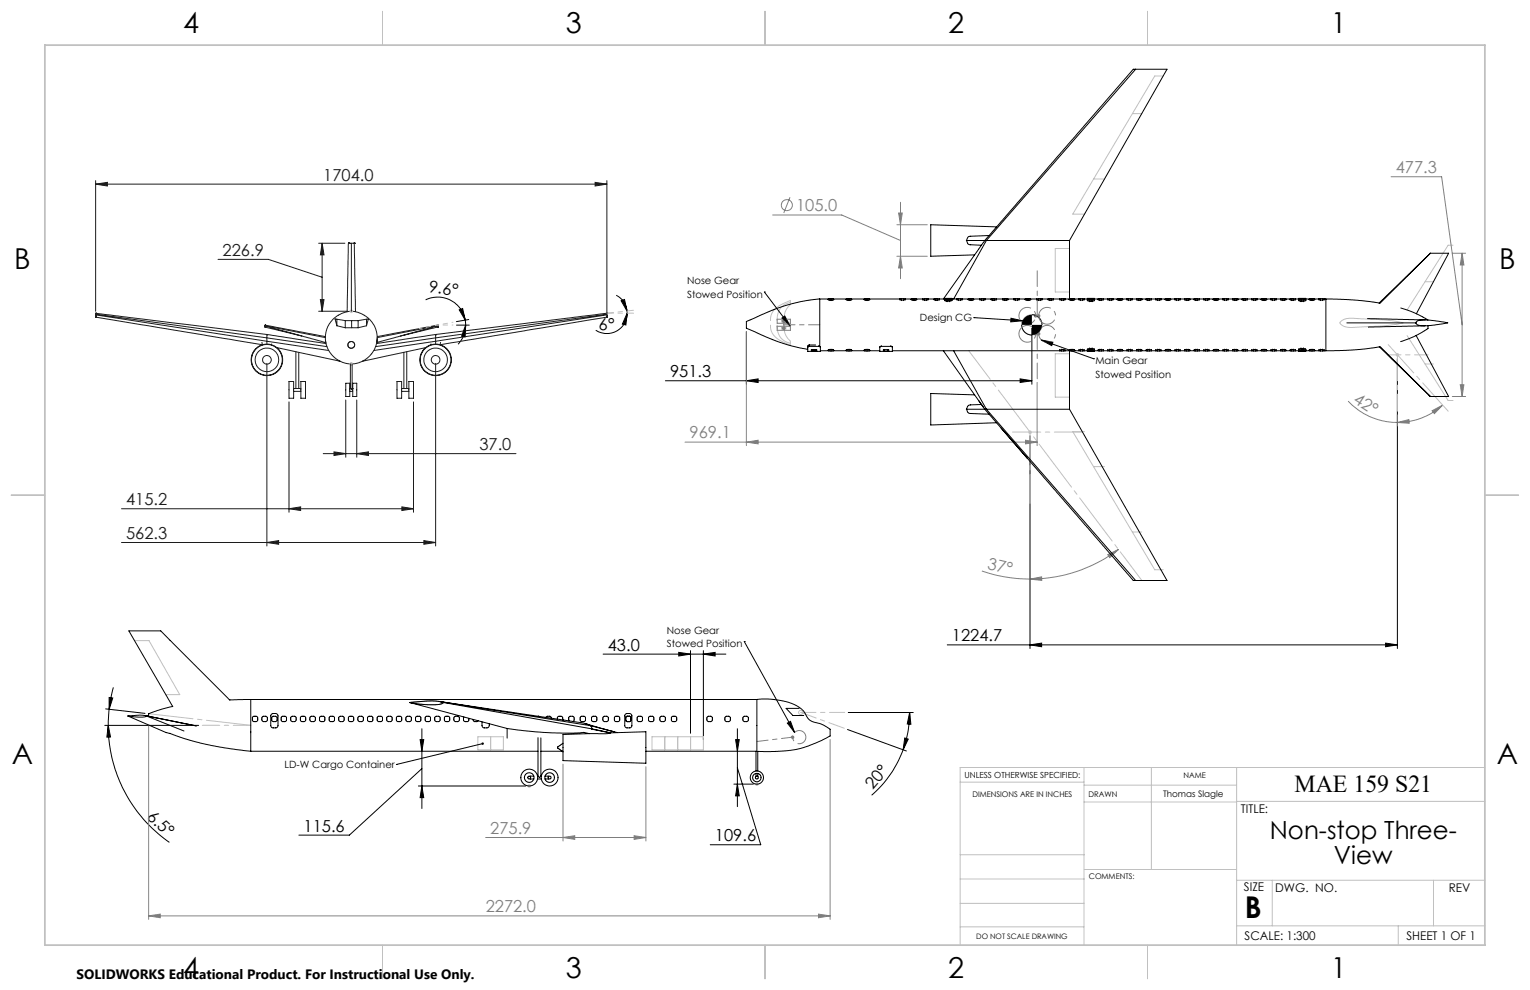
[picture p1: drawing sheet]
<svg xmlns="http://www.w3.org/2000/svg" width="432mm" height="279mm" viewBox="0 0 432 279" stroke-linecap="round" stroke-linejoin="round" font-family="sans-serif">
<g fill="none" stroke="#808080" stroke-width=".28">
<path d="M223 55.7l-1.8 4.4M254.1 57.1v21.6M392.6 49.9h14.3l5.7 41.8M218.1 60.7h19.5l16.5 7.2M253.1 63.4h8.6M253.1 72.3h8.6M253.6 60.1h1l-.5 3.3zM254.1 72.3l.5 3.3h-1zM409.9 71.5h3.7M412.6 71.5v40.4M412.6 71.5l.5 3.3h-1zM210.6 93.6v32.2"/>
<path d="M220.7 92.7h1M220.7 90.7h1M220.8 92.3l.7 .7M220.8 90.3l.7 .8M221.2 90.2v1M221.2 92.2v1M221.5 92.3l-.7 .7M221.5 90.3l-.7 .8M291.8 94.2h1.9M291.8 89.1h1.9M291.9 93.9l.7 .7M291.9 88.8l.7 .7"/>
<path d="M292.3 88.7v.9M292.3 93.7v1M292.6 93.9l-.7 .7M292.6 88.8l-.7 .7M292.8 93.9l.7 .7M292.8 88.8l.7 .7M293.1 88.7v.9M293.1 93.7v1M293.5 93.9l-.7 .7M293.5 88.8l-.7 .7M292.7 107.9v17.9M380.5 113.2a18.9 18.9 0 0 0 13.9 6"/>
<path d="M394.4 119.2l3.2-.8 .1 1.1zM394.4 117.1v3.1M404.2 115.9l2.9-1.6-2.3 2.4zM407.1 114.3a19.1 19.1 0 0 1-12.7 4.9M409.9 111.9h3.7M412.1 108.6h1l-.5 3.3zM193.3 124.8h99.4M210.6 124.8l3.4-.6v1.1zM289.4 124.2l3.3 .6-3.3 .5zM290.7 143.1v21.3M312.6 156.5l3-1.4-2.4 2.3zM315.6 155.1a41.4 41.4 0 0 1-24.9 8.3"/>
<path d="M277.1 161.1l6.3 1.7 3.6 .5 3.7 .1M290.7 163.4l3.3-.6v1zM115.6 198.3a25 25 0 0 1 9.4-.1l.1 .1a2.83 2.83 0 0 1-2.3 .6l-4.8-.2zM41.9 204.8v54.7M158.9 215.7v21.6M182.3 216.4v20.9M223.2 208.1h1M223.3 207.7l.7 .7M223.7 207.5v1.1M224 207.7l-.7 .7M234.3 208.7v50.8M137.1 236.4h45.2"/>
<path d="M158.9 236.4l3.3-.5v1zM179 235.9l3.3 .5-3.3 .5zM41.9 258.5l3.3-.5v1zM41.9 258.5h192.4M231 258l3.3 .5-3.3 .5z"/>
<circle cx="222.1" cy="57.9" r="1.56"/>
</g>
<g fill="none" stroke="#000" stroke-width=".28">
<path d="M120.1 84.6a7.9 7.9 0 0 1 11.2 5.7M128.8 91.8h3.6M129.6 87.5l1-.4 .7 3.2zM131.3 90.3l.1 1.5M131.4 91.8l-.1 3.3-1-.2zM131.4 91.8l-.5 2.9-1.6 2.5M132.3 90.2l-3.5 .6M173.9 83.3a5.6 5.6 0 0 1 3.1 4.5M175.3 84.9l.9-.4 .8 3.3zM177 87.8v.6M177 88.4l-.4 3.3-1-.2zM177 88.4a5.7 5.7 0 0 1-8.9 4.8"/>
<path d="M210.6 93.6v14.8M215.7 82.4h.1M215.7 82.4l7.4 9.7M220.7 89.8l.8-.6 1.6 2.9zM274.8 89.6h.1M274.8 89.6l13.8 .9M285.3 89.8l3.3 .7-3.3 .3zM288.3 91.7a2.89 2.89 0 0 0 2.9 2.8M291.2 88.8a2.83 2.83 0 0 1 2.9 2.9M291.2 92.7v15.7M293.9 96l14.7 5.2M293.9 96l3.2 .6-.3 .9z"/>
<path d="M187.8 107.5h103.4M210.6 107.5l3.4-.6v1.1zM287.9 106.9l3.3 .6-3.3 .5zM308.6 101.2h.1M394.4 101.2v81.8M290.7 123v60M30.8 196.8l1 .2-1 3.2zM32 194l-1.2 6.2M170.2 184.6h34.7M191.6 184.1l3.3 .5-3.3 .5zM194.9 183.6v23.3M198.5 184.6l3.3-.5v1z"/>
<path d="M198.5 183.6v25.2M210 181h.1M210 181l14.3 25.7M267.3 182h127.1M290.7 182l3.3-.5v1zM391.1 181.5l3.3 .5-3.3 .5zM29.6 204.7h26.5M29.8 200.1l11.1 1.2M30.6 204.7l.6 3.3h-1zM30.6 204.7a40.2 40.2 0 0 0 17.2 33M30.8 200.2l-.2 4.5M111.9 215.8h.1"/>
<path d="M118.6 208.7h1l-.5 3.3zM119.1 205.7v22.5M119.1 216.9l-20.5 18.8h-14.3M136.2 209.9l-24.3 5.9M207.6 208.7h1l-.5 3.3zM208.1 205.7v21.9M208.1 216.7l6.6 21.7h-14.3M222.2 204.1l.9-.5 1.2 3.1zM239.2 205.9l16.6 6M239.4 201.1h18.3M254.9 211.6a31.3 31.3 0 0 1-8.9 12.8M255.3 208.3l1 .3-1.4 3z"/>
<path d="M256.7 201.1l.4 3.3-1.1-.1zM256.7 201.1l-.5 5.7-1.3 4.8M118.1 221.8h30.2M119.1 221.8l.5 3.3h-1zM207.1 221.3h5.5M208.1 221.3l.5 3.3h-1z"/>
</g>
<g fill="none" stroke="#191924" stroke-width=".28">
<path d="M27 52l3.3-.5v1zM27 51v36.8M27 52h144.3M168 51.5l3.3 .5-3.3 .5zM171.3 51v37.9M61.5 73.2h14.2l15.2 5M89.9 68.7h7.4M90.9 68.7v19.1M90.9 68.7l.5 3.2h-1zM98.3 68.7l-.3 19.3M98.3 68.7h.1M98.4 68.7h.1"/>
<path d="M98.5 68.7h.1M98.6 68.7h.1M98.6 68.7h.4M99 68.7h.1M99.1 68.7h.1M99.2 68.7h.1M99.2 68.7v19.1M99.3 68.7h.1M99.3 68.7h.3M99.6 68.7h.1M99.7 68.7h.1M99.8 68.7h.1"/>
<path d="M99.9 68.7h.1M100 68.7l.3 19.3M27 89.5l47 7.8-.1-.8M27 88.4l48.3 6M27 88.4v.5M27 89.5h.1M27 89.4h.1M27 89.3h.1M27 89.2h.1M27 89.1h.1M27 89v.1M27 89h.1"/>
<path d="M27 88.9v.1M27 88.9h.1M27 88.5v.1M27 88.5h.1M27 88.4h.1M27 89.1v.3M27 89.4v.1M27 88.7l65.3 9.1M27 88.9l48.3 7.4M74.8 91.8l17 3.2M74.8 92.3l10.5 2.6M74.8 91.9v.1"/>
<path d="M74.8 91.9h.1M74.8 91.8v.1M74.8 91.8h.1M74.8 92.3h.1M74.8 92.2h.1M74.8 92.1h.1M74.8 92h.1M74.8 92v.3M74.8 91.9l17 3.4M74.8 92l2.5 .6M75.3 94.4l16.7 2.5-.1-.9M75.3 96.3v.8"/>
<path d="M75.3 95.1v1.2M75.3 95h.1M75.3 94.9v.2M75.3 94.7v.1M75.3 94.7h.1M75.3 94.5h.1M75.3 94.4h.1M75.3 94.4v.3M75.3 94.8v.1M75.3 96.3l17.5 2.6M76.5 92.5l15.4 4.2M76.7 97l-.1 .3"/>
<path d="M78.1 98.1l17.9 3.9M83.5 99.3v10.3M84.3 99.4v10.2M89.9 87.8h8.2M90.4 84.6h1l-.5 3.2zM93.9 90.2l1.6-1.3 3-1 1.9 .1 2.3 .9a7.3 7.3 0 0 1 3.1 9.4 7.3 7.3 0 0 1-9.1 4l-1.7-.9-1.3-1.2a7.3 7.3 0 0 1 .2-10zM95.1 91.9l2.3 .6M95.1 90.1v1.8M97.4 90.5h3.7M97.4 90.5l-2.9-.5 .6 1.9M97.4 92.5h3.7M97.4 90.5v2"/>
<path d="M99.2 90.5v2M101.1 90.5l2.9-.5-.6 1.9M101.1 90.5v2M103.4 90.1v1.8M103.4 91.9l-2.3 .6M106.4 95.5l-.1 1.4M114 99.4v10.2M114.8 99.3v10.3M120.2 98.1l-17.9 3.9M121.6 97l.1 .3M121.7 92.5l-15.4 4.2M122.9 96.3l-17.4 2.6"/>
<path d="M122.9 94.4l-16.6 2.5M122.9 95.1v1.2M122.9 96.3v.8M122.9 95h.1M122.9 94.9v.2M122.9 94.7v.1M122.9 94.7h.1M122.9 94.5h.1M122.9 94.4h.1M122.9 94.4v.3M122.9 94.8v.1M123.5 91.8l-17.1 3.2"/>
<path d="M123.5 92.3l-10.5 2.6M123.5 91.9v.1M123.5 91.9h.1M123.5 91.8v.1M123.5 91.8h.1M123.5 92.3h.1M123.5 92.2h.1M123.5 92.1h.1M123.5 92h.1M123.5 92v.3M123.5 92l-2.5 .6M123.5 91.9l-17.1 3.4"/>
<path d="M171.3 89.5l-47.1 7.8 .2-.8M171.3 88.4l-48.4 6M171.3 89.5h.1M171.3 89.4h.1M171.3 89.3h.1M171.3 89.2h.1M171.3 89.1h.1M171.3 89v.1M171.3 89h.1M171.3 88.9v.1M171.3 88.9h.1M171.3 88.5v.1"/>
<path d="M171.3 88.5h.1M171.3 88.4h.1M171.3 89.1v.3M171.3 89.4v.1M171.3 88.7l-65.3 9.1M171.3 88.9l-48.4 7.4M75.3 102.6v51.5M81.6 113.4v31.2M81.6 107.7h1.3v4.7h-1.3zM82.9 109.6h2M82.9 110.5h2M84.9 107.7h1.3v4.7h-1.3z"/>
<path d="M97.6 112.9v16.1M97.6 108.2h1.1v3.7h-1.1zM98.7 109.6h.2M98.7 110.5h.9M98.9 102.7v6.9M98.9 109.7h.1M98.9 109.6v.1M98.9 109.6h.1M99 109.7h.1M99.1 109.7h.1M99.2 109.7h.1M99.3 109.7h.1"/>
<path d="M99.3 109.7h-.1M99.3 109.6v.1M99.4 109.6h.1M99.4 102.7v6.9M99.6 109.6l-.3 .1M99.6 108.2h1.1v3.7h-1.1zM100.7 112.9v16.1M112 107.7h1.3v4.7h-1.3zM113.3 109.6h2.1M113.3 110.5h2.1M115.4 107.7h1.3v4.7h-1.3zM116.7 113.4v31.2"/>
<path d="M122.9 102.6v51.5M91.2 128h54.4M94.3 127.5l3.3 .5-3.3 .6zM100.7 128l3.3-.5v1.1zM34.3 153.1h88.6M34.3 143.6h82.4M75.3 153.1l3.3-.5v1zM81.6 143.6l3.2-.5v1zM113.4 143.1l3.3 .5-3.3 .5zM119.6 152.6l3.3 .5-3.3 .5z"/>
<circle cx="99.1" cy="97.3" r=".95"/>
<circle cx="75.3" cy="101.6" r="4.3"/>
<circle cx="75.3" cy="101.6" r="4.4"/>
<circle cx="75.3" cy="101.5" r="1.22"/>
<circle cx="75.3" cy="101.5" r="3.3"/>
<circle cx="122.9" cy="101.6" r="1.21"/>
<circle cx="122.9" cy="101.5" r="4.3"/>
<circle cx="122.9" cy="101.5" r="3.3"/>
<circle cx="122.9" cy="101.6" r="4.4"/>
</g>
<g fill="none" stroke="#c0c0c0" stroke-width=".28">
<path d="M108 3.2v9.5M215.9 3.2v9.5M323.8 3.2v9.5M319.6 32.1h2.6M328.3 21.4h-2.4l-23.1 39h3.3M308.6 50.5h3.1M301.8 70.1h-4v12.3h4M402.2 79.5h2.4M410.1 69.2h-1.4l-11.6 18.3M98.6 87.8h1.1M98.8 87.5l.7 .7M99.2 87.3v1.1"/>
<path d="M99.5 87.5l-.7 .7M217.5 91.7l.2 1.7 1.1 1.7 1.2 .9 3.1 1.4v-1.1l-.9-1-.7-1.4-.2-2.2M217.5 90.6l.1-1.7 .9-1.4 1.9-1.5 2.7-1.2v1.2l-1.1 1.2-.5 1.2-.2 2.2M219.3 91.7l.2 1.8 .6 1.5 1.1 1.1 1.9 .8M223.1 85.4l-1.6 .5-1.4 1.3-.6 1.6-.2 1.8M301.8 99.8h-4v12.3h4M378.4 90.7l1.4-.7 2.2-.2 8.6 .5 5.5 .8-5.2 .8-9.2 .5-1.8-.1-1.3-.6a.54 .54 0 0 1-.4-.4 .54 .54 0 0 1 .2-.6zM394 99.8l.7 .7M394.4 99.7v.9M394.7 99.8l-.7 .7M397.1 94.7l11.6 18.3h1.4M98.6 102.8h1"/>
<path d="M98.8 102.4l.7 .7M99.1 102.3v1M99.5 102.4l-.7 .7M393.9 100.2h1M402.2 102.7h2.4M3.1 139.7h9.6M290.2 122h1M290.3 121.6l.7 .7M290.7 121.5v.9M291 121.6l-.7 .7M306.1 121.8h-3.3l23.1 39h2.4M308.6 131.7h3.1"/>
<path d="M419.1 139.7h9.5M319.6 150.1h2.6M38 180.8h4.1l8.6 15.2h-3.9M134.9 207.9h7.2v3.7h-7.2zM138.4 207.9v3.7M138.5 207.9v3.7M184 207.9h3.6v3.7h-3.6zM187.6 207.9h10.9v3.7h-10.9zM191.2 207.9v3.7M191.3 207.9v3.7M194.9 207.9v3.7M305.9 216.6v50.1"/>
<path d="M324.9 216.6v28.8M349 216.6v50.1M419.1 216.6h-148.1v50.1M148.9 221.8h1M149 221.5l.7 .7M149.4 221.3v1M149.7 221.5l-.7 .7M213.1 221.3h1M213.3 220.9l.7 .8M213.6 220.8v1M214 220.9l-.7 .8M271 220.7h34.9"/>
<path d="M305.9 226.3h43.1M305.9 221.6h43.1M349 226.2h70.1M271 255h34.9M271 248.1h35M271 241.2h35M306 245.4h43M349 248.4h70.1M359.1 248.4v12.9M404.6 248.4v12.9M108 266.7v9.6M215.9 266.7v9.6"/>
<path d="M271 261.6h34.9M323.8 266.7v9.6M349 261.3h70.1M394.6 261.3v5.4"/>
<circle cx="291.2" cy="91.7" r="2.87"/>
<circle cx="226" cy="201.1" r=".6"/>
</g>
<path d="M227.3 207.5a1.86 1.86 0 0 0-3-.8 1.86 1.86 0 0 0 .7 3.1 1.86 1.86 0 0 0 2.4-2.1l-.1-.2" fill="none" stroke="#808080" stroke-width=".28" stroke-dasharray="15.2 1.3 1.3 1.3" stroke-dashoffset="11.3" stroke-linecap="butt"/>
<path d="M289.2 91.9a2.37 2.37 0 0 0-.9 4 2.37 2.37 0 0 0 3.9-1 2.37 2.37 0 0 0-2.7-3h-.3M289.2 91.4a2.37 2.37 0 0 1-.9-4 2.37 2.37 0 0 1 3.9 1.1 2.37 2.37 0 0 1-2.7 2.9h-.3M294.8 91.9a2.37 2.37 0 0 0-.9 4 2.37 2.37 0 0 0 3.9-1 2.37 2.37 0 0 0-2.8-3h-.2M294.8 91.4a2.37 2.37 0 0 1-.9-4 2.37 2.37 0 0 1 3.9 1.1 2.37 2.37 0 0 1-2.8 2.9h-.2" fill="none" stroke="#808080" stroke-width=".28" stroke-dasharray="15.2 1.3 1.3 1.3" stroke-dashoffset="7.4" stroke-linecap="butt"/>
<path d="M123.5 91.7l-5.2 1" fill="none" stroke="#c0c0c0" stroke-width=".28" stroke-dasharray="15.2 1.3 1.3 1.3" stroke-dashoffset="14.5"/>
<path d="M171.3 88.4l7.5-.8M171.3 88.4h7.5" fill="none" stroke="#c0c0c0" stroke-width=".28" stroke-dasharray="15.2 1.3 1.3 1.3" stroke-dashoffset="13.4"/>
<path d="M123.5 91.7l4.3-.8M123.5 91.7h4.3" fill="none" stroke="#c0c0c0" stroke-width=".28" stroke-dasharray="15.2 1.3 1.3 1.3" stroke-dashoffset="15"/>
<path d="M391.8 97.2l16.9 18.9" fill="none" stroke="#c0c0c0" stroke-width=".28" stroke-dasharray="15.2 1.3 1.3 1.3" stroke-dashoffset="4.5"/>
<path d="M391.5 100.1h11.6" fill="none" stroke="#c0c0c0" stroke-width=".28" stroke-dasharray="15.2 1.3 1.3 1.3" stroke-dashoffset="11.4"/>
<path d="M322.2 163.8l-48.8-64.8" fill="none" stroke="#c0c0c0" stroke-width=".28" stroke-dasharray="15.2 1.3 1.3 1.3" stroke-dashoffset="5.1"/>
<path d="M285.8 121.9h19.7" fill="none" stroke="#c0c0c0" stroke-width=".28" stroke-dasharray="15.2 1.3 1.3 1.3" stroke-dashoffset="7.3"/>
<path d="M394.4 100.1v16" fill="none" stroke="#c0c0c0" stroke-width=".28" stroke-dasharray="15.2 1.3 1.3 1.3" stroke-dashoffset="8"/>
<path d="M290.7 121.9v20.1" fill="none" stroke="#c0c0c0" stroke-width=".28" stroke-dasharray="15.2 1.3 1.3 1.3" stroke-dashoffset="7.1"/>
<path d="M226 201.1h12.4" fill="none" stroke="#c0c0c0" stroke-width=".28" stroke-dasharray="15.2 1.3 1.3 1.3" stroke-dashoffset="10.9"/>
<path d="M226 201.1l12.3 4.4" fill="none" stroke="#c0c0c0" stroke-width=".28" stroke-dasharray="15.2 1.3 1.3 1.3" stroke-dashoffset="10.6"/>
<path d="M70.8 204.7l-28.9-3.3" fill="none" stroke="#c0c0c0" stroke-width=".28" stroke-dasharray="15.2 1.3 1.3 1.3" stroke-dashoffset="2.6"/>
<path d="M70.8 204.7h-13.7" fill="none" stroke="#c0c0c0" stroke-width=".28" stroke-dasharray="15.2 1.3 1.3 1.3" stroke-dashoffset="10.3"/>
<path d="M12.7 12.7h406.4v254h-406.4z" fill="none" stroke="#c0c0c0" stroke-width=".5"/>
<path d="M231.4 91.7h-10.2M213.6 209.3l10.1-1.3" fill="none" stroke="#808080" stroke-width=".28" stroke-dasharray="15.2 1.3 1.3 1.3" stroke-dashoffset="12.1"/>
<path d="M219.3 92.1h3.8M219.3 92.1v1.1M219.3 93.2h3.8M219.3 91.2h3.8M219.3 91.2v-1.1M219.3 90.1h3.8M221.2 91.7v-.5M221.2 91.7v.4M223.1 92.1v1.1M223.1 91.2v-1.1M293.2 94.2h-.9M293.2 89.1h-.9" fill="none" stroke="#808080" stroke-width=".28" stroke-dasharray="15.2 1.3 1.3 1.3"/>
<path d="M292.7 94.2v12.7M292.7 89.1v-12.7" fill="none" stroke="#808080" stroke-width=".28" stroke-dasharray="15.2 1.3 1.3 1.3" stroke-dashoffset="10.8"/>
<path d="M219.3 92.1l3.8 1.1M219.3 91.2l3.8-1.1M223.1 92.1l-3.8 1.1M223.1 91.2l-3.8-1.1" fill="none" stroke="#808080" stroke-width=".28" stroke-dasharray="15.2 1.3 1.3 1.3" stroke-dashoffset="15.2"/>
<g fill="#000">
<path d="M131.4 91.8l-.1 3.3-1-.2zM129.6 87.5l1-.4 .7 3.2z"/>
<path d="M177 88.4l-.4 3.3-1-.2zM175.3 84.9l.9-.4 .8 3.3z"/>
<path d="M287.9 106.9l3.3 .6-3.3 .5zM210.6 107.5l3.4-.6v1.1zM198.5 184.6l3.3-.5v1zM191.6 184.1l3.3 .5-3.3 .5z"/>
<path d="M290.7 182l3.3-.5v1zM391.1 181.5l3.3 .5-3.3 .5z"/>
<path d="M30.8 196.8l1 .2-1 3.2zM30.6 204.7l.6 3.3h-1z"/>
<path d="M255.3 208.3l1 .3-1.4 3zM256.7 201.1l.4 3.3-1.1-.1z"/>
<path d="M119.1 221.8l.5 3.3h-1zM118.6 208.7h1l-.5 3.3zM208.1 221.3l.5 3.3h-1zM207.6 208.7h1l-.5 3.3z"/>
</g>
<g fill="#808080">
<path d="M394.4 119.2l3.2-.8 .1 1.1zM404.2 115.9l2.9-1.6-2.3 2.4z"/>
<path d="M290.7 163.4l3.3-.6v1zM312.6 156.5l3-1.4-2.4 2.3z"/>
<path d="M253.6 60.1h1l-.5 3.3zM254.1 72.3l.5 3.3h-1zM412.6 71.5l.5 3.3h-1zM412.1 108.6h1l-.5 3.3zM158.9 236.4l3.3-.5v1zM179 235.9l3.3 .5-3.3 .5z"/>
<path d="M289.4 124.2l3.3 .6-3.3 .5zM210.6 124.8l3.4-.6v1.1z"/>
<path d="M41.9 258.5l3.3-.5v1zM231 258l3.3 .5-3.3 .5z"/>
</g>
<path d="M285.3 89.8l3.3 .7-3.3 .3zM220.7 89.8l.8-.6 1.6 2.9zM293.9 96l3.2 .6-.3 .9zM291.2 91.7v2.8a2.89 2.89 0 0 0 2.9-2.8zM289.2 89.6l-.7 1.1-.2 1h2.9v-2.9l-1.2 .3zM136 209.6a.35 .35 0 0 0 .1 .6 .35 .35 0 0 0 .5-.4l-.4 .1 .4-.1-.1-.2zM222.2 204.1l.9-.5 1.2 3.1z" fill="#000"/>
<g fill="#191924">
<path d="M119.6 152.6l3.3 .5-3.3 .5zM75.3 153.1l3.3-.5v1zM113.4 143.1l3.3 .5-3.3 .5zM81.6 143.6l3.2-.5v1zM100.7 128l3.3-.5v1.1zM94.3 127.5l3.3 .5-3.3 .6zM168 51.5l3.3 .5-3.3 .5zM27 52l3.3-.5v1z"/>
<path d="M90.9 68.7l.5 3.2h-1zM90.4 84.6h1l-.5 3.2z"/>
</g>
<g fill="none" stroke="#000" stroke-width=".28">
<path d="M320.5 19.5h-.7l-.3 .4-41.6 48M320.5 19.5h8.9l-27.6 48.4M320.5 19.5l-42.1 48.4M272.7 67.9l.4 .8 .4 .3 3.5 .2M272.7 67.9h5.2M277.9 67.9l-11.7 16.5M277.9 67.9h.5M278.4 67.9h23.4M278.4 67.9l-9.3 16.5M279.2 66.5l-5.7 .2-.3 .3-.5 .9M281.3 64l-18.6-.6v8.9l12.4-.4M301.8 67.9v16.4"/>
<path d="M403.7 71.5l-14.5 14M403.7 71.5h5.1l-9.1 17M403.7 71.5l-14.3 14.1M228 98v1.2h3.5v-1.2M228.4 97.4l-.4 .1v.5M228.4 97.8l-.4 .2M228.4 97.4v.4M228.4 97.8h2.7M228.4 97.4h1.8M229 98.7l.4 .1M229 98.7v.4h.2M229 98.7h1.5v.4h-.3"/>
<path d="M229 98.7l.2 .1M229.2 99.1h1M229.2 98.8h1v.3M229.2 98.8v.3M231.1 97.8l.4 .2M231.1 97.5v.3M231.4 84.4l-4.1 .5-4.9 1.1-4.6 1.6-6.6 2.9a.89 .89 0 0 0-.6 1.3v.6a1.47 1.47 0 0 0 1.4 .8l8 3.4 3.7 1.1 4.3 .9M231.4 84.4v13.2M231.4 84.4h2.4M231.5 99h2.3M231.5 97.9v.1M233.8 84.5l.5 .2"/>
<path d="M233.8 84.4v.1M233.8 84.4h1.5M233.8 99h1.5M233.8 98.8v.2M233.8 84.5v.2M233.8 98.7v.1M234.3 98.7l-.5 .1M234.3 84.7h.5M234.3 98.7h.5M234.3 84.7v.1M234.3 98.5v.2M234.8 98.7l.5 .1"/>
<path d="M234.8 84.7v.1M234.8 98.5v.2M235.3 84.5l-.5 .2M235.3 84.4v.1M235.3 98.8v.2M235.3 99h3.5M235.3 84.4h3.5M235.3 84.5v.2M235.3 98.7v.1M238.8 99h1.5M238.8 98.8v.2M238.8 84.5l.6 .2"/>
<path d="M238.8 84.4v.1M238.8 84.4h1.5M238.8 84.5v.2M238.8 98.7v.1M239.4 98.7l-.6 .1M239.4 84.7h.5M239.4 98.7h.5M239.4 84.7v.1M239.4 98.5v.2M239.9 98.7l.4 .1M239.9 84.7v.1M239.9 98.5v.2"/>
<path d="M240.3 98.8v.2M240.3 84.4v.1M240.3 84.5l-.4 .2M240.3 99h3.6M240.3 84.4h3.6M240.3 84.5v.2M240.3 98.7v.1M243.9 84.5l.5 .2M243.9 84.4v.1M243.9 84.4h1.5M243.9 99h1.5M243.9 98.8v.2"/>
<path d="M243.9 84.5v.2M243.9 98.7v.1M244.4 98.7l-.5 .1M244.4 84.7h.5M244.4 98.7h.5M244.4 84.7v.1M244.4 98.5v.2M244.9 98.7l.5 .1M244.9 84.7v.1M244.9 98.5v.2M245.4 84.5l-.5 .2M245.4 84.4v.1"/>
<path d="M245.4 98.8v.2M245.4 99h2.9M245.4 84.4h8.6M245.4 84.5v.2M245.4 98.7v.1M248.3 98v1.2h3.5v-1.2M248.3 97.9v.1M248.7 97.8l-.4 .2M248.7 97.8h2.7M248.7 97.5v.3M249.6 99.1h-.3v-.4h1.5v.4h-.3M249.6 99.1h.9"/>
<path d="M249.6 98.9v.2M250.5 98.9v.2M251.4 97.8l.4 .2M251.4 97.5v.3M251.8 99h47.3M251.8 97.9v.1M254 84.5l.5 .2M254 84.4v.1M254 84.4h1.5M254 84.5v.2M254.5 84.7h.5M254.5 84.7v.1"/>
<path d="M255 84.7v.1M255.5 84.4v.1M255.5 84.5l-.5 .2M255.5 84.4h1.7M255.5 84.5v.2M257.2 84.5l.5 .2M257.2 84.4v.1M257.2 84.4h1.5M257.2 84.5v.2M257.7 84.7h.5M257.7 84.7v.1M258.2 84.7v.1"/>
<path d="M258.7 84.4v.1M258.7 84.5l-.5 .2M258.7 84.4h1.7M258.7 84.5v.2M260.4 84.5l.5 .2M260.4 84.4v.1M260.4 84.4h1.5M260.4 84.5v.2M260.9 84.7h.5M260.9 84.7v.1M261.4 84.7v.1M261.9 84.5l-.5 .2"/>
<path d="M261.9 84.4v.1M261.9 84.4h1.7M261.9 84.5v.2M263.6 84.5l.5 .2M263.6 84.4v.1M263.6 84.4h1.5M263.6 84.5v.2M264.1 84.7h.5M264.1 84.7v.1M264.6 84.7v.1M265.1 84.5l-.5 .2M265.1 84.4v.1"/>
<path d="M265.1 84.4h1.5M265.1 84.5v.2M266.2 99l11.3 15.8M266.6 84.7l.7 .3M266.6 84.7v-.5h2v.5M266.6 84.7v.2M267.3 85h.7M267.3 85v.2M267.3 84.3h-.5v.3l.5 .1M267.3 84.7h.6M267.9 84.3l.5 .1M267.9 84.3h-1v.3l.4 .1"/>
<path d="M268 85v.2M268.4 84.4v.1M268.4 84.5l-.5 .2M268.4 84.5v.1M268.6 84.7l-.6 .3M268.6 84.4h1.5M268.6 84.7v.2M269.1 99l9.3 16.5M270.1 84.5l.4 .2M270.1 84.4v.1M270.1 84.4h1.5M270.1 84.5v.2"/>
<path d="M270.5 84.7h.6M270.5 84.7v.1M271.1 84.7v.1M271.6 84.4v.1M271.6 84.5l-.5 .2M271.6 84.4h1.7M271.6 84.5v.2M273.3 84.5l.5 .2M273.3 84.4v.1M273.3 84.4h1.5M273.3 84.5v.2M273.8 84.7h.5"/>
<path d="M273.8 84.7v.1M274.3 84.7v.1M274.8 84.5l-.5 .2M274.8 84.4v.1M274.8 84.4h1.7M274.8 84.5v.2M276.5 84.5l.5 .2M276.5 84.4v.1M276.5 84.4h1.5M276.5 84.5v.2M277 84.7h.5M277 84.7v.1"/>
<path d="M277.5 84.7v.1M278 84.5l-.5 .2M278 84.4v.1M278 84.4h1.7M278 84.5v.2M279.7 84.5l.5 .2M279.7 84.4v.1M279.7 84.4h1.5M279.7 84.5v.2M280.2 84.7h.5M280.2 84.7v.1M280.7 84.7v.1"/>
<path d="M281.2 84.5l-.5 .2M281.2 84.4v.1M281.2 84.4h1.7M281.2 84.5v.2M282.9 84.5l.5 .2M282.9 84.4v.1M282.9 84.4h1.5M282.9 84.5v.2M283.4 84.7h.6M283.4 84.7v.1M284 84.7v.1M284.4 84.5l-.4 .2"/>
<path d="M284.4 84.4v.1M284.4 84.4h1.7M284.4 84.5v.2M286.1 84.5l.5 .2M286.1 84.4v.1M286.1 84.4h1.6M286.1 84.5v.2M286.6 84.7h.6M286.6 84.7v.1M287.2 84.7v.1M287.7 84.4v.1M287.7 84.5l-.5 .2"/>
<path d="M287.7 84.4h1.6M287.7 84.5v.2M289.3 84.5l.6 .2M289.3 84.4v.1M289.3 84.4h1.6M289.3 84.5v.2M289.9 84.7h.5M289.9 84.7v.1M290.4 84.7v.1M290.9 84.5l-.5 .2M290.9 84.4v.1M290.9 84.4h1.7"/>
<path d="M290.9 84.5v.2M292.6 84.5l.5 .2M292.6 84.4v.1M292.6 84.4h1.5M292.6 84.5v.2M293.1 84.7h.5M293.1 84.7v.1M293.6 84.7v.1M294.1 84.4v.1M294.1 84.5l-.5 .2M294.1 84.4h1.7M294.1 84.5v.2"/>
<path d="M295.8 84.5l.5 .2M295.8 84.4v.1M295.8 84.4h1.5M295.8 84.5v.2M296.3 84.7h.5M296.3 84.7v.1M296.8 84.7v.1M297.3 84.4v.1M297.3 84.5l-.5 .2M297.3 84.4h1.8M297.3 84.5v.2M299 98.8v.2"/>
<path d="M299 84.5l.6 .2M299 84.4v.1M299 84.4l1.2-.1 .4 .2M299 84.5v.2M299 98.7v.1M299.6 98.7l-.6 .1M299.6 84.7h.5M299.6 98.7h.5M299.6 84.7v.1M299.6 98.5v.2M300.1 98.7l.5 .1M300.1 84.7v.1"/>
<path d="M300.1 98.5v.2M300.6 99h1.2M300.6 84.4h1.2M300.6 98.8l-.1 .3-1.5-.1M300.6 84.5l-.5 .2M300.6 84.5v.2M300.6 98.7v.1M301.8 99h1.5M301.8 98.8v.2M301.8 84.5l.5 .2M301.8 84.4v.1M301.8 84.4h1.5"/>
<path d="M301.8 84.5v.2M301.8 98.7v.1M301.8 99v16.5M302.3 98.7l-.5 .1M302.3 84.7h.5M302.3 98.7h.5M302.3 84.7v.1M302.3 98.5v.2M302.8 98.7l.5 .1M302.8 84.7v.1M302.8 98.5v.2M303.3 98.8v.2"/>
<path d="M303.3 84.5l-.5 .2M303.3 84.4v.1M303.3 99h1.2M303.3 84.4h1.2M303.3 84.5v.2M303.3 98.7v.1M304.5 99h1.5M304.5 98.8v.2M304.5 84.5l.5 .2M304.5 84.4v.1M304.5 84.4h1.5M304.5 84.5v.2"/>
<path d="M304.5 98.7v.1M305 98.7l-.5 .1M305 84.7h.5M305 98.7h.5M305 84.7v.1M305 98.5v.2M305.5 98.7l.5 .1M305.5 84.7v.1M305.5 98.5v.2M306 98.8v.2M306 84.5l-.5 .2M306 84.4v.1"/>
<path d="M306 99h.9M306 84.4h.9M306 84.5v.2M306 98.7v.1M306.9 98.7v.5h2v-.5M306.9 84.7l.7 .3M306.9 84.7v-.5h2v.5M306.9 84.7v.2M306.9 98.5v.2M307.6 98.4l-.7 .3M307.6 85h.6M307.6 98.4h.6"/>
<path d="M307.6 85v.2M307.6 98.2v.2M307.6 99.1h-.4l-.1-.3 .5-.1 1 .1v.2l-.4 .1M307.6 84.3h-.4l-.1 .2 1.5 .1v-.3h-.4M307.6 84.3h.6M307.6 99.1h.6M307.6 84.3v.2M307.6 98.9v.2M308.2 84.3v.2M308.2 98.9v.2M308.2 98.4l.7 .3M308.2 85v.2"/>
<path d="M308.2 98.2v.2M308.9 84.7l-.7 .3M308.9 99h1M308.9 84.4h1M308.9 84.7v.2M308.9 98.5v.2M309.9 99h1.5M309.9 98.8v.2M309.9 84.5l.5 .2M309.9 84.4v.1M309.9 84.4h1.5M309.9 84.5v.2"/>
<path d="M309.9 98.7v.1M310.4 98.7l-.5 .1M310.4 84.7h.5M310.4 98.7h.5M310.4 84.7v.1M310.4 98.5v.2M310.9 98.7l.5 .1M310.9 84.7v.1M310.9 98.5v.2M311.4 98.8v.2M311.4 84.4v.1M311.4 84.5l-.5 .2"/>
<path d="M311.4 99h1.2M311.4 84.4h1.2M311.4 84.5v.2M311.4 98.7v.1M312.6 98.8v.2M312.6 84.5l.5 .2M312.6 84.4v.1M312.6 84.4l1.2-.1 .3 .2M312.6 84.5v.2M312.6 98.7v.1M313.1 98.7l-.5 .1M313.1 84.7h.5"/>
<path d="M313.1 98.7h.5M313.1 84.7v.1M313.1 98.5v.2M313.6 98.7l.5 .1M313.6 84.7v.1M313.6 98.5v.2M314.1 99h1.2M314.1 84.4h1.2M314.1 98.8l-.1 .3-1.4-.1M314.1 84.5l-.5 .2M314.1 84.5v.2M314.1 98.7v.1"/>
<path d="M315.3 99h1.5M315.3 98.8v.2M315.3 84.5l.5 .2M315.3 84.4v.1M315.3 84.4h1.5M315.3 84.5v.2M315.3 98.7v.1M315.8 98.7l-.5 .1M315.8 84.7h.5M315.8 98.7h.5M315.8 84.7v.1M315.8 98.5v.2"/>
<path d="M316.3 98.7l.5 .1M316.3 84.7v.1M316.3 98.5v.2M316.8 98.8v.2M316.8 84.4v.1M316.8 84.5l-.5 .2M316.8 99h1.2M316.8 84.4h1.2M316.8 84.5v.2M316.8 98.7v.1M318 99h1.5M318 98.8v.2"/>
<path d="M318 84.5l.5 .2M318 84.4v.1M318 84.4h1.5M318 84.5v.2M318 98.7v.1M318.5 98.7l-.5 .1M318.5 84.7h.6M318.5 98.7h.6M318.5 84.7v.1M318.5 98.5v.2M319.1 98.7l.4 .1M319.1 84.7v.1"/>
<path d="M319.1 98.5v.2M319.5 98.8v.2M319.5 84.5l-.4 .2M319.5 84.4v.1M319.5 99h1.2M319.5 84.4h1.2M319.5 84.5v.2M319.5 98.7v.1M320.7 99h1.6M320.7 98.8v.2M320.7 84.5l.5 .2M320.7 84.4v.1"/>
<path d="M320.7 84.4h1.6M320.7 84.5v.2M320.7 98.7v.1M321.2 98.7l-.5 .1M321.2 84.7h.6M321.2 98.7h.6M321.2 84.7v.1M321.2 98.5v.2M321.8 98.7l.5 .1M321.8 84.7v.1M321.8 98.5v.2M322.3 98.8v.2"/>
<path d="M322.3 84.5l-.5 .2M322.3 84.4v.1M322.3 99h1.2M322.3 84.4h1.2M322.3 84.5v.2M322.3 98.7v.1M323.5 99h1.5M323.5 98.8v.2M323.5 84.5l.5 .2M323.5 84.4v.1M323.5 84.4h1.5M323.5 84.5v.2"/>
<path d="M323.5 98.7v.1M324 98.7l-.5 .1M324 84.7h.4M324 98.7h.4M324 84.7v.1M324 98.5v.2M324.4 98.7l.6 .1M324.4 84.7v.1M324.4 98.5v.2M325 98.8v.2M325 84.5l-.6 .2M325 84.4v.1"/>
<path d="M325 99h1.2M325 84.4h1.2M325 84.5v.2M325 98.7v.1M326.1 98.8v.2M326.1 84.5l.6 .2M326.1 84.4v.1M326.1 84.4l1.2-.1 .4 .2M326.1 84.5v.2M326.1 98.7v.1M326.7 98.7l-.6 .1M326.7 84.7h.5"/>
<path d="M326.7 98.7h.5M326.7 84.7v.1M326.7 98.5v.2M327.2 98.7l.5 .1M327.2 84.7v.1M327.2 98.5v.2M327.7 99h1.2M327.7 84.4h1.2M327.7 98.8l-.1 .3-1.5-.1M327.7 84.5l-.5 .2M327.7 84.5v.2M327.7 98.7v.1"/>
<path d="M328.9 99h1.5M328.9 98.8v.2M328.9 84.5l.5 .2M328.9 84.4v.1M328.9 84.4h1.5M328.9 84.5v.2M328.9 98.7v.1M329.4 98.7l-.5 .1M329.4 84.7h.5M329.4 98.7h.5M329.4 84.7v.1M329.4 98.5v.2"/>
<path d="M329.9 98.7l.5 .1M329.9 84.7v.1M329.9 98.5v.2M330.4 98.8v.2M330.4 84.5l-.5 .2M330.4 84.4v.1M330.4 99h1.2M330.4 84.4h1.2M330.4 84.5v.2M330.4 98.7v.1M331.6 99h1.5M331.6 98.8v.2"/>
<path d="M331.6 84.5l.5 .2M331.6 84.4v.1M331.6 84.4h1.5M331.6 84.5v.2M331.6 98.7v.1M332.1 98.7l-.5 .1M332.1 84.7h.5M332.1 98.7h.5M332.1 84.7v.1M332.1 98.5v.2M332.6 98.7l.5 .1M332.6 84.7v.1"/>
<path d="M332.6 98.5v.2M333.1 98.8v.2M333.1 84.4v.1M333.1 84.5l-.5 .2M333.1 99h1.2M333.1 84.4h1.2M333.1 84.5v.2M333.1 98.7v.1M334.3 99h1.5M334.3 98.8v.2M334.3 84.5l.5 .2M334.3 84.4v.1"/>
<path d="M334.3 84.4h1.5M334.3 84.5v.2M334.3 98.7v.1M334.8 98.7l-.5 .1M334.8 84.7h.5M334.8 98.7h.5M334.8 84.7v.1M334.8 98.5v.2M335.3 98.7l.5 .1M335.3 84.7v.1M335.3 98.5v.2M335.8 98.8v.2"/>
<path d="M335.8 84.4v.1M335.8 84.5l-.5 .2M335.8 99h1.2M335.8 84.4h1.2M335.8 84.5v.2M335.8 98.7v.1M337 99h1.5M337 98.8v.2M337 84.5l.5 .2M337 84.4v.1M337 84.4h1.5M337 84.5v.2"/>
<path d="M337 98.7v.1M337.5 98.7l-.5 .1M337.5 84.7h.5M337.5 98.7h.5M337.5 84.7v.1M337.5 98.5v.2M338 98.7l.5 .1M338 84.7v.1M338 98.5v.2M338.5 98.8v.2M338.5 84.5l-.5 .2M338.5 84.4v.1"/>
<path d="M338.5 99h1.2M338.5 84.4h1.2M338.5 84.5v.2M338.5 98.7v.1M339.7 98.8v.2M339.7 84.5l.5 .2M339.7 84.4v.1M339.7 84.4l1.2-.1 .3 .2M339.7 84.5v.2M339.7 98.7v.1M340.2 98.7l-.5 .1M340.2 84.7h.5"/>
<path d="M340.2 98.7h.5M340.2 84.7v.1M340.2 98.5v.2M340.7 98.7l.5 .1M340.7 84.7v.1M340.7 98.5v.2M341.2 99h1.2M341.2 84.4h1.2M341.2 98.8l-.1 .3-1.4-.1M341.2 84.5l-.5 .2M341.2 84.5v.2M341.2 98.7v.1"/>
<path d="M342.4 99h1.5M342.4 98.8v.2M342.4 84.5l.5 .2M342.4 84.4v.1M342.4 84.4h1.5M342.4 84.5v.2M342.4 98.7v.1M342.9 98.7l-.5 .1M342.9 84.7h.5M342.9 98.7h.5M342.9 84.7v.1M342.9 98.5v.2"/>
<path d="M343.4 98.7l.5 .1M343.4 84.7v.1M343.4 98.5v.2M343.9 98.8v.2M343.9 84.5l-.5 .2M343.9 84.4v.1M343.9 99h1.2M343.9 84.4h1.2M343.9 84.5v.2M343.9 98.7v.1M345.1 99h1.5M345.1 98.8v.2"/>
<path d="M345.1 84.5l.5 .2M345.1 84.4v.1M345.1 84.4h1.5M345.1 84.5v.2M345.1 98.7v.1M345.6 98.7l-.5 .1M345.6 84.7h.5M345.6 98.7h.5M345.6 84.7v.1M345.6 98.5v.2M346.1 98.7l.5 .1M346.1 84.7v.1"/>
<path d="M346.1 98.5v.2M346.6 98.8v.2M346.6 84.5l-.5 .2M346.6 84.4v.1M346.6 99h1.2M346.6 84.4h1.2M346.6 84.5v.2M346.6 98.7v.1M347.8 99h1.6M347.8 98.8v.2M347.8 84.5l.5 .2M347.8 84.4v.1"/>
<path d="M347.8 84.4h1.6M347.8 84.5v.2M347.8 98.7v.1M348.3 98.7l-.5 .1M348.3 84.7h.6M348.3 98.7h.6M348.3 84.7v.1M348.3 98.5v.2M348.9 98.7l.5 .1M348.9 84.7v.1M348.9 98.5v.2M349.4 98.8v.2"/>
<path d="M349.4 84.5l-.5 .2M349.4 84.4v.1M349.4 99h1.2M349.4 84.4h1.2M349.4 84.5v.2M349.4 98.7v.1M350.6 99h1.5M350.6 98.8v.2M350.6 84.5l.4 .2M350.6 84.4v.1M350.6 84.4h1.5M350.6 84.5v.2"/>
<path d="M350.6 98.7v.1M351 98.7l-.4 .1M351 84.7h.5M351 98.7h.5M351 84.7v.1M351 98.5v.2M351.5 98.7l.6 .1M351.5 84.7v.1M351.5 98.5v.2M352.1 98.8v.2M352.1 84.5l-.6 .2M352.1 84.4v.1"/>
<path d="M352.1 99h1.2M352.1 84.4h1.2M352.1 84.5v.2M352.1 98.7v.1M353.2 98.8v.2M353.2 84.5l.6 .2M353.2 84.4v.1M353.2 84.4l1.2-.1 .4 .2M353.2 84.5v.2M353.2 98.7v.1M353.8 98.7l-.6 .1M353.8 84.7h.5"/>
<path d="M353.8 98.7h.5M353.8 84.7v.1M353.8 98.5v.2M354.3 98.7l.5 .1M354.3 84.7v.1M354.3 98.5v.2M354.8 99h1.2M354.8 84.4h1.2M354.8 98.8l-.1 .3-1.5-.1M354.8 84.5l-.5 .2M354.8 84.5v.2M354.8 98.7v.1"/>
<path d="M356 99h1.5M356 98.8v.2M356 84.5l.5 .2M356 84.4v.1M356 84.4h1.5M356 84.5v.2M356 98.7v.1M356.5 98.7l-.5 .1M356.5 84.7h.5M356.5 98.7h.5M356.5 84.7v.1M356.5 98.5v.2"/>
<path d="M357 98.7l.5 .1M357 84.7v.1M357 98.5v.2M357.5 98.8v.2M357.5 84.4v.1M357.5 84.5l-.5 .2M357.5 99h1.2M357.5 84.4h1.2M357.5 84.5v.2M357.5 98.7v.1M358.7 99h1.5M358.7 98.8v.2"/>
<path d="M358.7 84.5l.5 .2M358.7 84.4v.1M358.7 84.4h1.5M358.7 84.5v.2M358.7 98.7v.1M359.2 98.7l-.5 .1M359.2 84.7h.5M359.2 98.7h.5M359.2 84.7v.1M359.2 98.5v.2M359.7 98.7l.5 .1M359.7 84.7v.1"/>
<path d="M359.7 98.5v.2M360.2 98.8v.2M360.2 84.5l-.5 .2M360.2 84.4v.1M360.2 99h1.2M360.2 84.4h1.2M360.2 84.5v.2M360.2 98.7v.1M361.4 99h1.5M361.4 98.8v.2M361.4 84.5l.5 .2M361.4 84.4v.1"/>
<path d="M361.4 84.4h1.5M361.4 84.5v.2M361.4 98.7v.1M361.9 98.7l-.5 .1M361.9 84.7h.5M361.9 98.7h.5M361.9 84.7v.1M361.9 98.5v.2M362.4 98.7l.5 .1M362.4 84.7v.1M362.4 98.5v.2M362.9 98.8v.2"/>
<path d="M362.9 84.4v.1M362.9 84.5l-.5 .2M362.9 99h1.2M362.9 84.4h1.2M362.9 84.5v.2M362.9 98.7v.1M364.1 99h1.5M364.1 98.8v.2M364.1 84.5l.5 .2M364.1 84.4v.1M364.1 84.4h1.5M364.1 84.5v.2"/>
<path d="M364.1 98.7v.1M364.6 98.7l-.5 .1M364.6 84.7h.5M364.6 98.7h.5M364.6 84.7v.1M364.6 98.5v.2M365.1 98.7l.5 .1M365.1 84.7v.1M365.1 98.5v.2M365.6 98.8v.2M365.6 84.5l-.5 .2M365.6 84.4v.1"/>
<path d="M365.6 99h.9M365.6 84.4h.9M365.6 84.5v.2M365.6 98.7v.1M366.5 98.7v.5h2v-.5M366.5 84.7l.7 .3M366.5 84.7v-.5h2v.5M366.5 84.7v.2M366.5 98.5v.2M367.2 98.4l-.7 .3M367.2 85h.6M367.2 98.4h.6"/>
<path d="M367.2 85v.2M367.2 98.2v.2M367.2 99.1h-.3l-.2-.3 .5-.1 1.1 .1v.2l-.5 .1M367.2 84.3h-.5v.2l1.6 .1v-.3h-.5M367.2 84.3h.6M367.2 99.1h.6M367.2 84.3v.2M367.2 98.9v.2M367.8 84.3v.2M367.8 98.9v.2M367.8 98.4l.7 .3M367.8 85v.2"/>
<path d="M367.8 98.2v.2M368.5 84.7l-.7 .3M368.5 99h1M368.5 84.4h1M368.5 84.7v.2M368.5 98.5v.2M369.5 99h1.5M369.5 98.8v.2M369.5 84.5l.5 .2M369.5 84.4v.1M369.5 84.4h1.5M369.5 84.5v.2"/>
<path d="M369.5 98.7v.1M370 98.7l-.5 .1M370 84.7h.5M370 98.7h.5M370 84.7v.1M370 98.5v.2M370.5 98.7l.5 .1M370.5 84.7v.1M370.5 98.5v.2M371 98.8v.2M371 84.4v.1M371 84.5l-.5 .2"/>
<path d="M371 99h1.2M371 84.4h1.2M371 84.5v.2M371 98.7v.1M372.2 99h1.5M372.2 98.8v.2M372.2 84.5l.5 .2M372.2 84.4v.1M372.2 84.4h1.5M372.2 84.5v.2M372.2 98.7v.1M372.7 98.7l-.5 .1"/>
<path d="M372.7 84.7h.5M372.7 98.7h.5M372.7 84.7v.1M372.7 98.5v.2M373.2 98.7l.5 .1M373.2 84.7v.1M373.2 98.5v.2M373.7 98.8v.2M373.7 84.5l-.5 .2M373.7 84.4v.1M373.7 99h.5M373.7 84.4h.5"/>
<path d="M373.7 84.5v.2M373.7 98.7v.1M374.2 84.4l8 .3 7.1 .8M374.2 84.4v14.6M380.1 91.1h19.5M385.9 89.9l16.3 .4M389.3 97.9l14.4 14M389.3 97.9l-6.9 .8-8.2 .3M389.5 97.8l14.2 14.1M395.3 86.9l3.6 1.3 4.1 2.1M399.7 94.7l9.1 17.2h-5.1M399.8 90.7l1-.4h1.4l6.4 .8-3.6 .6-3.2 .3-1.9-.4-.3-.5z"/>
<path d="M402.2 91.9l-16 .4M403 91.9v.8l-1.7 1.1-2.3 1.2-3.7 1.4M272.7 115.5l.5 .9 .4 .3 5.6 .2M272.7 115.5h5.2M275.1 111.4l-12.4-.3v8.8l18.6-.6M276.2 113l1.7 2.5M277 114.2l-3.5 .1-.3 .2-.5 1M277.9 115.5l41.9 48.3h.7M277.9 115.5h.5M278.4 115.5h23.4M278.4 115.5l42.1 48.3M301.8 115.5l27.6 48.3h-8.9"/>
<path d="M282.5 120.8l7.4 8.6M48.8 199.4l-3.2 .7-3.7 1.3v.7M70.8 197.4l-5 .1a1.55 1.55 0 0 1-1.8-.8l-18.6-18.7h-9l12.4 21.4M70.8 197.4v14.6M70.8 197.4h142.8M115.6 198.3l5 .6 3.2-.1 .9-.2 .4-.3M115.6 198.3l27.5 7.3M123.9 197.9l40.1 6 2.6 .9M124.5 198l-3.1-.2-5.8 .5M124.5 198l.6 .3M124.5 198l42.1 6.8M125.1 198.3l41.9 7.4"/>
<path d="M213.6 197.4l1.3-.1 3.6 .1 3.2 .6 1.7 .5 1.8 .9 1.5 1.1 1.3 2.3 .5 .4 1 .5 2.2 .6 1.9 1.1a1.14 1.14 0 0 1 .7 1.4v.9l-1.1 .6-2.9 1.4-4.3 1.5-5.3 .8-6.8 .1v5.5M213.6 197.4v14.6M225.5 199.9h-3.6l1.9 2h3M36.1 202.1l10.8 4.7 7.4 2.3 7.6 1.7 8.9 1.2M36.1 202.1l2.8 .3h1.7l.7-.3M41 202l14.2 2.8M41.3 202v.1M41.3 202l-2-.2-3.2 .3M41.3 202h.1M41.3 202l14.2 2.9M41.3 202.1l10.6 4.2M70.8 212h81"/>
<path d="M76.6 201.6l.4-.2h.9l.5 .3 .1 3.2-.5 .5h-1.1l-.5-.4v-3zM130.9 202.4l-.1 .8 .4 .5 .9-.1 .2-.9M133.5 203.1l.1 .3 .3 .3h.8l.3-.3M136 203.7l.1 1.3 .4 .4h1.3l.2-.4 .1-.7M143.1 205.6l10.1 1.1 5.4 .2 6.1-.2 1.6 .3M143.1 205.6v2.7M149.7 219.7v.2h.9M150.6 219h-.9v.2M151.7 219.9h1.1M151.7 219h.1M151.8 202.1l.2 .1M151.8 219l.4 .5 .4-.5"/>
<path d="M151.8 208.2v10.8M152.6 219h.2M152.6 208.2v10.8M152.6 212h6.1M153.8 219h1v.2M154.1 202.5l.3-.4h.8l.4 .6M154.8 219.7v.2h-1M157.3 203l.1-.8 1-.1 .4 .4v.7M158.8 203.2h.1M158.9 209.8l-1.5 1v.4l1.5 1M160.6 203.4v-1l.3-.3h.7l.4 .5v.7l-.3 .3M165.2 204.2l8.2 2.3"/>
<path d="M166.6 204.8l.4 .4v.5M166.6 204.8l7.7 2M167 205.7l5.2 1.1M167 205.7l5.4 1.1M172.2 206.8l10.1-.3v8.9l-23.4-.7v-7.4l7.4-.3M172.2 206.8l-1.1 .3-4.8-.1M176.5 201.6l.4-.2h.9l.5 .5v3l-.4 .5h-1.1l-.4-.4zM177.1 202.1l-.5 .4v.9l.5 .3M182.3 212h31.1v5.6M213.4 218.3v.8M213.9 218.3v.8"/>
<circle cx="71.9" cy="202.9" r=".84"/>
<circle cx="74.7" cy="202.9" r=".84"/>
<circle cx="77.4" cy="202.9" r=".84"/>
<circle cx="80.1" cy="202.9" r=".83"/>
<circle cx="82.8" cy="202.9" r=".84"/>
<circle cx="85.5" cy="202.9" r=".84"/>
<circle cx="88.2" cy="202.9" r=".84"/>
<circle cx="90.9" cy="202.9" r=".83"/>
<circle cx="93.6" cy="202.9" r=".83"/>
<circle cx="96.3" cy="202.9" r=".84"/>
<circle cx="99" cy="202.9" r=".84"/>
<circle cx="101.8" cy="202.9" r=".84"/>
<circle cx="104.4" cy="202.9" r=".83"/>
<circle cx="107.2" cy="202.9" r=".83"/>
<circle cx="109.9" cy="202.9" r=".84"/>
<circle cx="112.6" cy="202.9" r=".84"/>
<circle cx="115.3" cy="202.9" r=".84"/>
<circle cx="118" cy="202.9" r=".83"/>
<circle cx="120.7" cy="202.9" r=".83"/>
<circle cx="123.4" cy="202.9" r=".84"/>
<circle cx="126.1" cy="202.9" r=".84"/>
<circle cx="128.8" cy="202.9" r=".84"/>
<circle cx="149.3" cy="219.4" r=".41"/>
<circle cx="149.4" cy="219.4" r="1.36"/>
<circle cx="149.4" cy="219.4" r="2.37"/>
<circle cx="155.1" cy="219.4" r=".41"/>
<circle cx="155.1" cy="219.4" r="2.38"/>
<circle cx="155.1" cy="219.4" r="1.35"/>
<circle cx="164.5" cy="202.9" r=".83"/>
<circle cx="167.7" cy="202.9" r=".83"/>
<circle cx="170.9" cy="202.9" r=".84"/>
<circle cx="174.1" cy="202.9" r=".84"/>
<circle cx="177.3" cy="202.9" r=".85"/>
<circle cx="180.5" cy="202.9" r=".83"/>
<circle cx="183.8" cy="202.9" r=".83"/>
<circle cx="187" cy="202.9" r=".84"/>
<circle cx="190.2" cy="202.9" r=".84"/>
<circle cx="200.2" cy="202.9" r=".84"/>
<circle cx="205.3" cy="202.9" r=".84"/>
<circle cx="210.4" cy="202.9" r=".84"/>
<circle cx="213.6" cy="219.4" r=".41"/>
<circle cx="213.6" cy="219.4" r="1.17"/>
<circle cx="213.6" cy="219.4" r="1.87"/>
</g>
<text font-size="8.5" x="351.3" y="259">B</text>
<g font-size="8.1">
<text x="51.7" y="9.3">4</text>
<text x="159.7" y="9.3">3</text>
<text x="267.6" y="9.3">2</text>
<text x="375.6" y="9.3">1</text>
<text x="4" y="76">B</text>
<text x="423.1" y="76">B</text>
<text x="3.3" y="215.7">A</text>
<text x="422.4" y="215.7">A</text>
<text x="51.7" y="276">4</text>
<text x="159.7" y="276">3</text>
<text x="267.6" y="276">2</text>
<text x="375.6" y="276">1</text>
</g>
<g font-size="7.1">
<text x="358.4" y="236.9">Non-stop Three-</text>
<text x="376.5" y="244">View</text>
</g>
<text font-size="6.9" x="365.3" y="223.6">MAE 159 S21</text>
<g font-size="4.7" fill="#191924">
<text x="91.2" y="50.9">1704.0</text>
<text x="62.8" y="72.2">226.9</text>
<text x="135.3" y="127">37.0</text>
<text x="35.6" y="142.5">415.2</text>
<text x="35.6" y="152.1">562.3</text>
</g>
<g font-size="4.7" fill="#808080">
<text x="393.9" y="48.8">477.3</text>
<text x="224.7" y="59.6">105.0</text>
<text x="381.7" y="113.5" transform="rotate(33 381.7 113.5)">42°</text>
<text x="194.6" y="123.7">969.1</text>
<text x="278.5" y="160.7" transform="rotate(12 278.5 160.7)">37°</text>
<text x="138.4" y="235.3">275.9</text>
<text x="137.1" y="257.5">2272.0</text>
</g>
<g font-size="4.7">
<text x="120.8" y="82.3" transform="rotate(9 120.8 82.3)">9.6°</text>
<text x="168.9" y="93" transform="rotate(1 168.9 93)">6°</text>
<text x="189.1" y="106.4">951.3</text>
<text x="171.5" y="183.6">43.0</text>
<text x="268.6" y="181">1224.7</text>
<text x="246.3" y="223.1" transform="rotate(-50 246.3 223.1)">20°</text>
<text x="41.2" y="230.8" transform="rotate(43 41.2 230.8)">6.5°</text>
<text x="85.7" y="234.7">115.6</text>
<text x="201.8" y="237.4">109.6</text>
</g>
<text font-size="3.8" x="21.6" y="276.3">SOLIDWORKS Educational Product. For Instructional Use Only.</text>
<g font-size="3.4">
<text x="350.2" y="229.5">TITLE:</text>
<text x="351.1" y="251.6">SIZE</text>
<text x="359.9" y="251.6">DWG. NO.</text>
<text x="408.9" y="251.7">REV</text>
<text x="351.2" y="265.2">SCALE: 1:300</text>
<text x="396.9" y="265.2">SHEET 1 OF 1</text>
</g>
<g font-size="2.8">
<text x="193.9" y="80.2">Nose Gear</text>
<text x="193.9" y="84">Stowed Position</text>
<text x="259.6" y="90.7">Design CG</text>
<text x="309.2" y="102.8">Main Gear</text>
<text x="309.2" y="106.7">Stowed Position</text>
<text x="188.2" y="178.8">Nose Gear</text>
<text x="188.2" y="182.6">Stowed Position</text>
<text x="80.3" y="216.8">LD-W Cargo Container</text>
</g>
<text font-size="2.5" x="328.3" y="224.9">Thomas Slagle</text>
<text font-size="2.4" x="272.2" y="219.7">UNLESS OTHERWISE SPECIFIED:</text>
<g font-size="2.2">
<text x="334" y="219.7">NAME</text>
<text x="274.4" y="224.9">DIMENSIONS ARE IN INCHES</text>
<text x="307.2" y="224.9">DRAWN</text>
<text x="307.3" y="248.1">COMMENTS:</text>
</g>
<text font-size="2.1" x="275.5" y="265.1">DO NOT SCALE DRAWING</text>
</svg>
